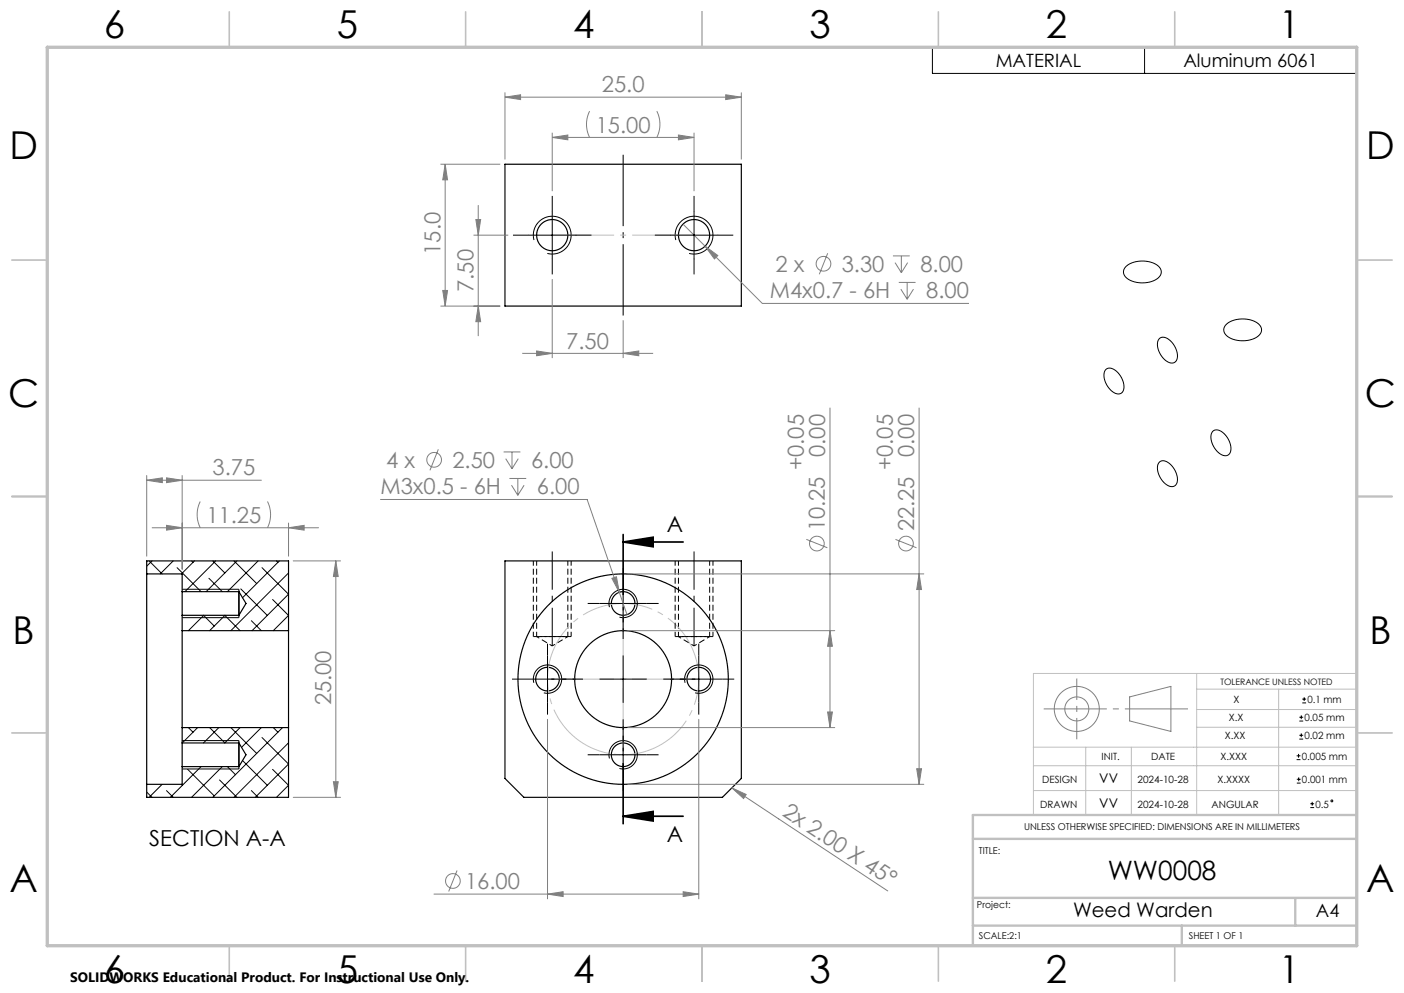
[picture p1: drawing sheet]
<svg xmlns="http://www.w3.org/2000/svg" width="297mm" height="210mm" viewBox="0 0 297 210" stroke-linecap="round" stroke-linejoin="round" font-family="sans-serif">
<path d="M113.5 134.6h6.6M143.5 134.6h6.6" fill="none" stroke="#000" stroke-width=".21" stroke-dasharray="1.3 .6" stroke-dashoffset=".2" stroke-linecap="butt"/>
<path d="M112.8 118.6v16M113.5 118.6v16M120.8 118.6v16M142.8 118.6v16M143.5 118.6v16M150.8 118.6v16M120.1 134.6v-16M150.1 134.6v-16" fill="none" stroke="#000" stroke-width=".21" stroke-dasharray="1.3 .6" stroke-dashoffset=".3" stroke-linecap="butt"/>
<path d="M113.5 134.6l3.3 2M116.8 136.6l3.3-2M143.5 134.6l3.3 2M146.8 136.6l3.3-2" fill="none" stroke="#000" stroke-width=".21" stroke-dasharray="1.3 .6" stroke-dashoffset=".6" stroke-linecap="butt"/>
<g fill="none" stroke="#000" stroke-width=".25">
<path d="M106.8 34.7h50v30h-50zM106.8 118.6h50v46l-4 4h-42l-4-4zM31 121.4v44.5M31 121.4v-2.8h30v14.8M31 121.4h7.5v3.7M38.5 133.4v20.5M38.5 125.1v5M38.5 133.4h22.5M38.5 130.1v3.3M38.5 130.1h12M38.5 125.1h12M50.5 125.1v5"/>
<path d="M50.5 125.1l1.5 2.5-1.5 2.5M50.5 124.6v6M61 133.4v20.5M38.5 157.1v5M38.5 153.9h22.5M38.5 153.9v3.2M38.5 157.1h12M50.5 157.1v5M50.5 157.1l1.5 2.5-1.5 2.5M50.5 156.6v6M61 153.9v14.7h-30v-2.7M38.5 162.1v3.8h-7.5"/>
<path d="M38.5 162.1h12"/>
<circle cx="116.8" cy="49.7" r="3.3"/>
<circle cx="146.8" cy="49.7" r="3.3"/>
<circle cx="131.8" cy="127.6" r="2.5"/>
<circle cx="115.8" cy="143.6" r="2.5"/>
<circle cx="131.8" cy="143.6" r="10.2"/>
<circle cx="131.8" cy="143.6" r="22.3"/>
<circle cx="131.8" cy="159.6" r="2.5"/>
<circle cx="147.8" cy="143.6" r="2.5"/>
</g>
<g fill="none" stroke="#000" stroke-width=".21">
<path d="M197.2 10h89.8v5.5h-89.8zM242.1 10v5.5M111.8 49.7h10M113 50.8a4 4 0 0 1 3.5-5.1 4 4 0 0 1 4.3 4.4 4 4 0 0 1-5 3.5M116.8 44.7v10M141.8 49.7h10M143 50.8a4 4 0 0 1 3.5-5.1 4 4 0 0 1 4.3 4.4 4 4 0 0 1-5 3.5M146.8 44.7v10M238.1 56.4a5.6 5.6 0 0 1 7.2 .2 1.74 1.74 0 0 1-1 2.7 5.6 5.6 0 0 1-6.4-1 1.47 1.47 0 0 1 .2-1.9zM234 78.1a1.97 1.97 0 0 1 2.7 .9 3.5 3.5 0 0 1 .7 3.9 1.69 1.69 0 0 1-2.4-.4 3.7 3.7 0 0 1-1.1-4.3zM245.3 71.6a1.97 1.97 0 0 1 2.7 .9 3.5 3.5 0 0 1 .7 3.9 1.69 1.69 0 0 1-2.4-.4 3.7 3.7 0 0 1-1.1-4.3zM259.4 68.7a5.6 5.6 0 0 1 7.1 .1 1.74 1.74 0 0 1-1 2.7 5.6 5.6 0 0 1-6.4-.9 1.47 1.47 0 0 1 .3-1.9z"/>
<path d="M245.3 97.7a1.97 1.97 0 0 1 2.7 .9 3.5 3.5 0 0 1 .7 3.9 1.69 1.69 0 0 1-2.4-.4 3.7 3.7 0 0 1-1.1-4.3zM256.6 91.2a1.97 1.97 0 0 1 2.7 .9 3.5 3.5 0 0 1 .7 3.9 1.69 1.69 0 0 1-2.4-.4 3.7 3.7 0 0 1-1.1-4.3zM31.5 118.6l2.8 2.8M32.2 118.6l-1.2 1.1M36.6 118.6l-2.7 2.8M40.5 118.6l.3 .3M41.1 118.6l-2.7 2.8M45 118.6l2.6 2.6M45.6 118.6l-6.5 6.5M49.5 118.6l4.8 4.8M50.1 118.6l-6.5 6.5M54.6 118.6l-6.5 6.5"/>
<path d="M58.5 118.6l.3 .3M59.1 118.6l-7.8 7.8M37.5 120l5 5.1M38.5 124.6h12M38.5 130.6h12M38.6 130.1v.1M38.6 130.1l-.1 .1M43 130.1l2.3 2.3M43.1 130.1l-3.2 3.3M44.2 122.3l2.8 2.8M47.5 130.1l3.3 3.3M47.6 130.1l-3.3 3.3"/>
<path d="M50.9 124.5l5.6 5.7M53.2 131.3l2.1 2.1M55.4 120l5.6 5.7-7.7 7.7M57.7 126.8l3.3 3.4-3.2 3.2M61 121.2l-12.2 12.2M115.8 138.6v10M126.8 127.6h10M128.9 128.4a3 3 0 0 1 2.7-3.8 3 3 0 0 1 3.2 3.3 3 3 0 0 1-3.8 2.6M131.8 122.6v10M131.8 138.6v10M147.8 138.6v10M38.5 157l.1 .1"/>
<path d="M38.5 156.6h12M39.9 153.9l.9 .9M41.8 153.9l-3.2 3.2M44.3 153.9l3.3 3.2M46.3 153.9l-3.3 3.2M48.8 153.9l5.5 5.4M50.8 153.9l-3.3 3.2M55.3 153.9l-4.2 4.2M55.4 156l5.6 5.6-7 7M57.8 153.9l1 .9M59.8 153.9l-14.8 14.7M61 157.1l-11.5 11.5"/>
<path d="M110.8 143.6h10M112.9 144.4a3 3 0 0 1 2.7-3.8 3 3 0 0 1 3.2 3.3 3 3 0 0 1-3.8 2.6M126.8 143.6h10M126.8 159.6h10M131.8 154.6v10M142.8 143.6h10M144.9 144.4a3 3 0 0 1 2.7-3.8 3 3 0 0 1 3.2 3.3 3 3 0 0 1-3.8 2.6M274.3 159.8h.8M274.7 159.4v.8M274.9 156.3h.8M274.9 155.5h.8M274.9 152.5h.8"/>
<path d="M274.9 151.7h.8M275.3 155.1v.8M275.3 151.3v.8M275.5 148.7h.8M275.5 147.8h.8M275.9 147.4v.9M31 167.5l1.2 1.1M34.3 165.9l-2.8 2.7M35.2 167.2l1.4 1.4M38.4 165.9l.2 .2M38.5 162.6h12M39.7 162.7l5.6 5.6"/>
<path d="M42.5 162.1l-6.5 6.5M46.4 165l3.7 3.6M47 162.1l-6.5 6.5M48.1 162.1l1.7 1.7M51.3 160.8l5.2 5.3M53.2 167.2l1.4 1.4M57.7 162.7l3.3 3.4-2.5 2.5M128.9 160.4a3 3 0 0 1 2.7-3.8 3 3 0 0 1 3.2 3.3 3 3 0 0 1-3.8 2.6M274.3 160.6h.8M274.3 165.6h.8M274.3 164.8h.8M274.7 164.4v.8"/>
<path d="M277.2 170.8h.8M277.2 170h.8M277.6 169.6v.8"/>
<circle cx="281.7" cy="169.4" r=".2"/>
</g>
<g fill="none" stroke="#808080" stroke-width=".21">
<path d="M106.8 19.6v14.1M156.8 19.6v14.1M93.2 34.7h12.6M94.2 34.7l.5 3.3h-1zM94.2 34.7v30M106.8 20.6l3.3-.6v1.1zM106.8 20.6h50M116.8 29.1l3.3-.5v1zM116.8 28.1v12.3M116.8 29.1h30M124.7 23.5a6.2 6.2 0 0 0 0 5.6M138.9 23.5a6.2 6.2 0 0 1 0 5.6"/>
<path d="M143.5 28.6l3.3 .5-3.3 .5zM146.8 28.1v12.3M153.5 20l3.3 .6-3.3 .5zM100.2 49.7h7.3M100.7 46.4h1l-.5 3.3zM101.2 43.4v27.7M116.8 59v16.7M144.5 47.4l16.8 16.8h43.7M149.2 52.1l2.6 1.9-.7 .8zM175.1 53.6l-1.8 4.4M188.9 54.1h3.5M189.3 55.5l1.4 2.2"/>
<path d="M190.1 59.7h3.6M190.7 54.1v3.6M191.9 59.7v3.6M192 55.5l-1.3 2.2M93.2 64.7h12.6M93.7 61.4h1l-.5 3.3zM101.2 64.7l.5 3.3h-1zM110.5 74.7h27.7M113.5 74.2l3.3 .5-3.3 .5zM131.8 74.7l3.3-.5v1zM131.8 67.7v8M190.6 61.1l1.3 2.2"/>
<path d="M193.2 61.1l-1.3 2.2M92.7 95l-1.8 4.5M106.5 95.6h3.6M107 97l1.3 2.1M108.3 95.6v3.5M109.6 97l-1.3 2.1M175.6 86.3v67.6M194.4 86.3v79.6M31 101.6l3.3-.5v1zM31 100.6v17M31 101.6h24.3M32.2 111.6h35.2"/>
<path d="M35.2 101.1l3.3 .5-3.3 .5zM35.2 111.1l3.3 .5-3.3 .5zM38.5 100.6v19.8M42.4 106.1a6.2 6.2 0 0 0 0 5.5M56.6 106.1a6.2 6.2 0 0 1 0 5.5M61 111.6l3.3-.5v1zM61 110.6v7M62 118.6h10M71 118.6l.5 3.3h-1zM71 118.6v50M80.5 105.6h43.7l6.8 19.7M107.8 101.2h3.5"/>
<path d="M108.2 102.6l1.3 2.1M109.5 101.2v3.5M110.9 102.6l-1.4 2.1M170.6 114.1l4.4 1.7M189.4 114.1l4.5 1.7M129.4 122.3l1-.3 .6 3.3zM131 125.3l1.6 4.7M132.8 121.4h62.6M132.8 133.4h43.8M175.6 133.4l.5 3.3h-1zM194.4 121.4l.5 3.3h-1zM115.8 152.1v38"/>
<path d="M132.8 153.9h43.8M147.8 152.1v38M175.1 150.6h1l-.5 3.3zM239 147.4l8.7-2.2v9.5l-8.7-2.2zM62 168.6h10M70.5 165.3h1l-.5 3.3zM132.8 165.9h62.6M154.8 166.6l3.1 1.4-.6 .9zM154.8 166.6l33 21.8M193.9 162.6h1l-.5 3.3zM91.8 189.1h56M96.7 184.1l-1.8 4.4"/>
<path d="M115.8 189.1l3.3-.5v1zM144.5 188.6l3.3 .5-3.3 .5z"/>
<circle cx="174.2" cy="55.8" r="1.56"/>
<circle cx="91.8" cy="97.2" r="1.56"/>
<circle cx="172.8" cy="115" r="1.56"/>
<circle cx="191.6" cy="115" r="1.56"/>
<circle cx="227.8" cy="149.9" r="2.54"/>
<circle cx="227.8" cy="149.9" r="4.8"/>
<circle cx="95.8" cy="186.3" r="1.56"/>
</g>
<path d="M131.8 114.6l6.4-1v2zM131.8 114.6h12.7M131.8 113v12.7M131.8 172.6l6.4-1v2zM131.8 161.5v12.7M131.8 172.6h12.7" fill="none" stroke="#000" stroke-width=".35"/>
<path d="M147.1 138.9a16 16 0 0 0-26.7-6.5 16 16 0 0 0 7.1 26.6 16 16 0 0 0 19.9-19l-.3-1.1" fill="none" stroke="#c0c0c0" stroke-width=".21" stroke-dasharray="15.2 1.3 1.3 1.3" stroke-dashoffset="5" stroke-linecap="butt"/>
<path d="M146.8 116.6v20M116.8 136.6v-20" fill="none" stroke="#000" stroke-width=".21" stroke-dasharray="15.2 1.3 1.3 1.3" stroke-dashoffset="7.1" stroke-linecap="butt"/>
<path d="M131.8 66.7v-34" fill="none" stroke="#000" stroke-width=".21" stroke-dasharray="15.2 1.3 1.3 1.3" stroke-dashoffset=".1" stroke-linecap="butt"/>
<path d="M220.8 149.9h30.5" fill="none" stroke="#808080" stroke-width=".21" stroke-dasharray="15.2 1.3 1.3 1.3" stroke-dashoffset="1.9" stroke-linecap="butt"/>
<path d="M227.8 143.5v12.9" fill="none" stroke="#808080" stroke-width=".21" stroke-dasharray="15.2 1.3 1.3 1.3" stroke-dashoffset="10.7" stroke-linecap="butt"/>
<path d="M115.8 143.6h32M131.8 159.6v-32" fill="none" stroke="#c0c0c0" stroke-width=".21" stroke-dasharray="15.2 1.3 1.3 1.3" stroke-dashoffset="1.1" stroke-linecap="butt"/>
<path d="M116.8 49.7h30" fill="none" stroke="#c0c0c0" stroke-width=".21" stroke-dasharray="15.2 1.3 1.3 1.3" stroke-dashoffset="2.1" stroke-linecap="butt"/>
<g fill="none" stroke="#000" stroke-width=".21" stroke-dasharray="15.2 1.3 1.3 1.3" stroke-linecap="butt">
<path d="M111.8 49.7h-3.3M116.8 44.7v-3.3M116.8 54.7v3.3M121.8 49.7h3.3M141.8 49.7h-3.3M146.8 44.7v-3.3M146.8 54.7v3.3M151.8 49.7h3.3M115.8 138.6v-2.5M126.8 127.6h-2.5M131.8 122.6v-2.5M131.8 132.6v2.5"/>
<path d="M136.8 127.6h2.5M147.8 138.6v-2.5M110.8 143.6h-2.5M115.8 148.6v2.5M120.8 143.6h2.5M126.8 159.6h-2.5M131.8 154.6v-2.5M136.8 159.6h2.5M142.8 143.6h-2.5M147.8 148.6v2.5M152.8 143.6h2.5M131.8 164.6v2.5"/>
</g>
<path d="M112.8 134.6h8M142.8 134.6h8" fill="none" stroke="#000" stroke-width=".21" stroke-dasharray="1.3 .6" stroke-dashoffset=".4" stroke-linecap="butt"/>
<path d="M131.8 133.6v-5.2M121.8 143.6h-5.2M131.8 153.6v5.3M141.8 143.6h5.3" fill="none" stroke="#000" stroke-width=".21" stroke-dasharray="15.2 1.3 1.3 1.3" stroke-dashoffset="14.5" stroke-linecap="butt"/>
<path d="M218.6 158h68.4M229.7 158v14.4M239.3 158v14.4M253.1 145.7h33.9M253.1 150h33.9M253.1 153.8h33.9M253.1 142.4v30M270.5 145.7v26.7M287 142.4h-68.4v30M218.6 161.9h68.4M218.6 167.2h68.4" fill="none" stroke="#c0c0c0" stroke-width=".21"/>
<g fill="none" stroke="#c0c0c0" stroke-width=".35">
<path d="M48.5 2.5v7.5M98.5 2.5v7.5M148.5 2.5v7.5M198.5 2.5v7.5M248.5 2.5v7.5M2.5 55h7.5M287 55h7.5M2.5 105h7.5M287 105h7.5M2.5 155h7.5M287 155h7.5M48.5 200v7.5"/>
<path d="M98.5 200v7.5M148.5 200v7.5M198.5 200v7.5M248.5 200v7.5"/>
</g>
<path d="M205.8 177.4h81.2M287 172.4h-81.2v27.6M205.8 195.8h81.2M205.8 189.9h81.2M250 195.8v4.2M274 190.2v5.6" fill="none" stroke="#c0c0c0" stroke-width=".5"/>
<path d="M10 10h277v190h-277z" fill="none" stroke="#c0c0c0" stroke-width=".7"/>
<path d="M131.8 114.6l6.4-1v2zM131.8 172.6l6.4-1v2z" fill="#000"/>
<g fill="#808080">
<path d="M154.8 166.6l3.1 1.4-.6 .9z"/>
<path d="M115.8 189.1l3.3-.5v1zM144.5 188.6l3.3 .5-3.3 .5zM129.4 122.3l1.6 3-.6-3.3z"/>
<path d="M194.4 121.4l.5 3.3h-1zM193.9 162.6h1l-.5 3.3zM175.6 133.4l.5 3.3h-1zM175.1 150.6h1l-.5 3.3z"/>
<path d="M31 101.6l3.3-.5v1zM35.2 101.1l3.3 .5-3.3 .5zM35.2 111.1l3.3 .5-3.3 .5zM61 111.6l3.3-.5v1z"/>
<path d="M71 118.6l.5 3.3h-1zM70.5 165.3h1l-.5 3.3z"/>
<path d="M131.8 74.7l3.3-.5v1zM113.5 74.2l3.3 .5-3.3 .5z"/>
<path d="M106.8 20.6l3.3-.6v1.1zM153.5 20l3.3 .6-3.3 .5zM149.2 52.1l1.9 2.7 .7-.8zM116.8 29.1l3.3-.5v1zM143.5 28.6l3.3 .5-3.3 .5z"/>
<path d="M93.7 61.4h1l-.5 3.3zM94.2 34.7l.5 3.3h-1zM101.2 64.7l.5 3.3h-1zM100.7 46.4h1l-.5 3.3z"/>
</g>
<g font-size="8.1">
<text x="22" y="8">6</text>
<text x="71.2" y="8">5</text>
<text x="121.2" y="8">4</text>
<text x="171.2" y="8">3</text>
<text x="221.2" y="8">2</text>
<text x="270.5" y="8">1</text>
<text x="2" y="33.6">D</text>
<text x="289" y="33.6">D</text>
<text x="1.7" y="86.1">C</text>
<text x="288.7" y="86.1">C</text>
<text x="2.7" y="136.1">B</text>
<text x="289.7" y="136.1">B</text>
<text x="2" y="188.6">A</text>
<text x="289" y="188.6">A</text>
<text x="22" y="208">6</text>
<text x="71.2" y="208">5</text>
<text x="121.2" y="208">4</text>
<text x="171.2" y="208">3</text>
<text x="221.2" y="208">2</text>
<text x="270.5" y="208">1</text>
</g>
<text font-size="5.6" x="234.3" y="186">WW0008</text>
<g font-size="4.7" fill="#808080">
<text x="127.3" y="19.5">25.0</text>
<text x="126" y="28.1">15.00</text>
<text x="93.2" y="53.9" transform="rotate(-90 93.2 53.9)">15.0</text>
<text x="164.1" y="57.5">2 x</text>
<text x="178.1" y="57.5">3.30</text>
<text x="194.7" y="57.5">8.00</text>
<text x="100.2" y="61.8" transform="rotate(-90 100.2 61.8)">7.50</text>
<text x="162.8" y="63.1">M4x0.7 - 6H</text>
<text x="195.9" y="63.1">8.00</text>
<text x="119.8" y="73.7">7.50</text>
<text x="44.9" y="100.6">3.75</text>
<text x="81.7" y="99">4 x</text>
<text x="95.7" y="99">2.50</text>
<text x="112.3" y="99">6.00</text>
<text x="170" y="99.5" transform="rotate(-90 170 99.5)">+0.05</text>
<text x="174.6" y="96.6" transform="rotate(-90 174.6 96.6)">0.00</text>
<text x="188.9" y="99.5" transform="rotate(-90 188.9 99.5)">+0.05</text>
<text x="193.4" y="96.6" transform="rotate(-90 193.4 96.6)">0.00</text>
<text x="80.5" y="104.6">M3x0.5 - 6H</text>
<text x="113.6" y="104.6">6.00</text>
<text x="43.7" y="110.6">11.25</text>
<text x="174.5" y="112.4" transform="rotate(-90 174.5 112.4)">10.25</text>
<text x="193.4" y="112.4" transform="rotate(-90 193.4 112.4)">22.25</text>
<text x="70" y="149.2" transform="rotate(-90 70 149.2)">25.00</text>
<text x="165.3" y="172.3" transform="rotate(33 165.3 172.3)">2x 2.00 X 45°</text>
<text x="98.4" y="188">16.00</text>
</g>
<g font-size="4.7">
<text x="141.1" y="112.5">A</text>
<text x="31.6" y="178.9">SECTION A-A</text>
<text x="141.1" y="178">A</text>
</g>
<text font-size="4.2" x="227" y="193.9">Weed Warden</text>
<g font-size="3.9">
<text x="210.6" y="14.2">MATERIAL</text>
<text x="250.3" y="14.2">Aluminum 6061</text>
<text x="278.4" y="193.9">A4</text>
</g>
<text font-size="2.9" x="14.9" y="207.6">SOLIDWORKS Educational Product. For Instructional Use Only.</text>
<g font-size="2.8">
<text x="232.6" y="165.6">VV</text>
<text x="232.6" y="170.8">VV</text>
</g>
<g font-size="2.1">
<text x="261" y="148.6">X</text>
<text x="276.6" y="148.6">0.1 mm</text>
<text x="260" y="152.5">X.X</text>
<text x="276" y="152.5">0.05 mm</text>
<text x="233" y="160.6">INIT.</text>
<text x="243.5" y="160.6">DATE</text>
<text x="258.2" y="160.6">X.XXX</text>
<text x="259.1" y="156.3">X.XX</text>
<text x="275.4" y="160.6">0.005 mm</text>
<text x="276" y="156.3">0.02 mm</text>
<text x="220.5" y="165.6">DESIGN</text>
<text x="240.6" y="165.6">2024-10-28</text>
<text x="257.6" y="165.6">X.XXXX</text>
<text x="275.4" y="165.6">0.001 mm</text>
<text x="220.1" y="170.8">DRAWN</text>
<text x="240.6" y="170.8">2024-10-28</text>
<text x="256.3" y="170.8">ANGULAR</text>
<text x="278.3" y="170.8">0.5</text>
</g>
<g font-size="2">
<text x="216.6" y="175.5">UNLESS OTHERWISE SPECIFIED: DIMENSIONS ARE IN MILLIMETERS</text>
<text x="207.1" y="180.6">TITLE:</text>
<text x="206.7" y="192.1">Project:</text>
<text x="207.1" y="198.6">SCALE:2:1</text>
<text x="251.5" y="198.6">SHEET 1 OF 1</text>
</g>
<text font-size="1.9" x="258.2" y="144.8">TOLERANCE UNLESS NOTED</text>
</svg>
